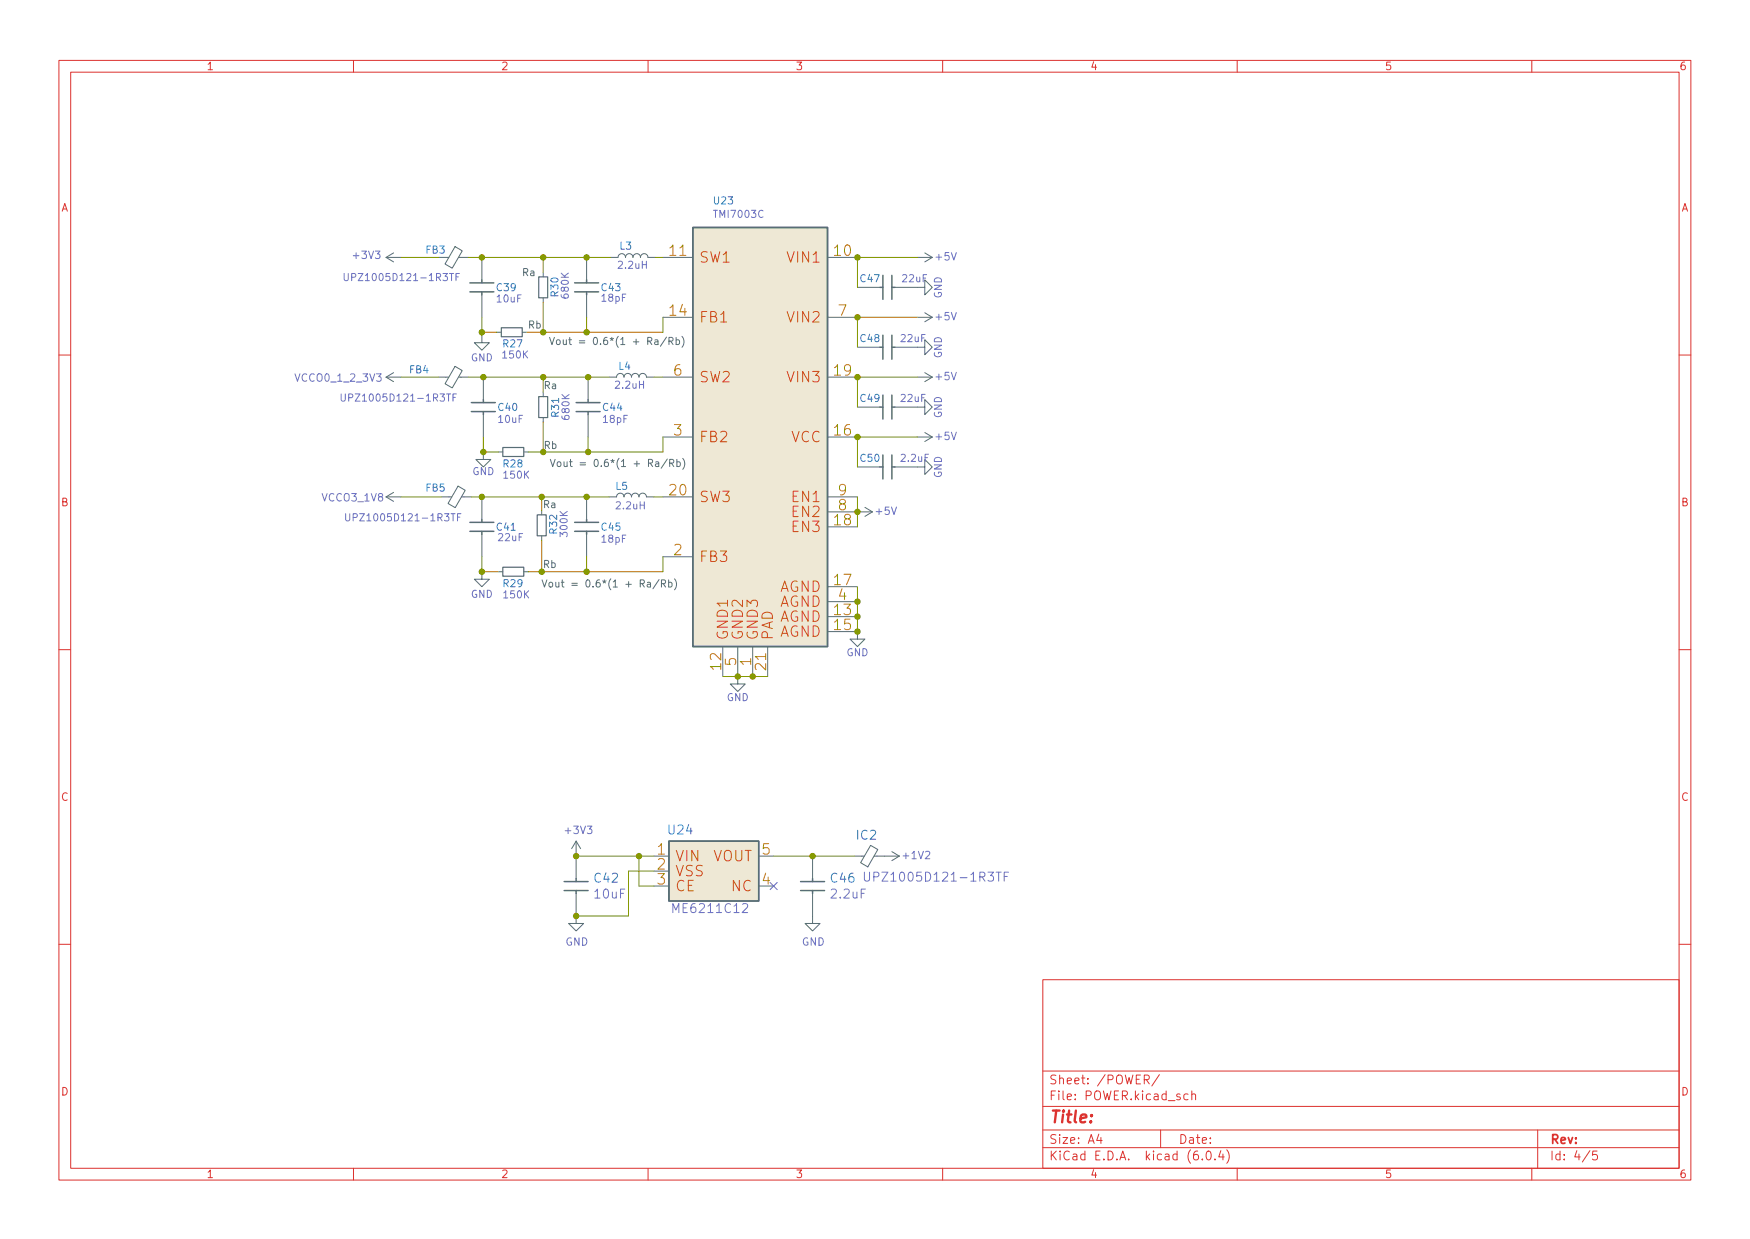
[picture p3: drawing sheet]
<svg xmlns="http://www.w3.org/2000/svg" width="297mm" height="210mm" viewBox="0 0 297 210" stroke-linecap="round" stroke-linejoin="round" font-family="sans-serif">
<g fill="none" stroke="#dc322f" stroke-width=".17">
<path d="M10 10.2h277v190.1h-277zM12 12.2h273v186.1h-273zM60 10.2v2M110 10.2v2M160 10.2v2M210 10.2v2M260 10.2v2M10 60.2h2M285 60.2h2M10 110.2h2M285 110.2h2M10 160.2h2"/>
<path d="M177 166.3h108v32h-108zM285 160.2h2M60 198.3v2M110 198.3v2M160 198.3v2M177 194.8h108M177 191.8h108M177 187.8h108M177 181.8h108M186.5 192.5l-.4 1h1M186.9 193v1M194.2 183.2l.7-.1 .2-.2-.1-.3-.2-.2h-.6v1.5"/>
<path d="M194.6 183.2l.5 .7M196.8 182.4l-1.3 1.9M197 191.8v3M201.6 185.7l-.4-.1-.3 .3v.4l.2 .3h.5M202.3 185.8l.2-.2 .4 .1v.9M202.3 185.1v1.5M204.1 196.7v.1M204.9 195.4l.2-.1a.81 .81 0 0 1 .3 1.4l-.2 .1a.81 .81 0 0 1-.3-1.3zM206.2 196.7v.1M207.2 195.3l-.3 1h.9M207.6 195.8v1M208.2 195.1a1.72 1.72 0 0 1 0 2.3"/>
<path d="M210 198.3v2M260 198.3v2M261 191.8v6.5M269.9 195.3l-1.3 1.9M271.1 195.3h-.7l-.1 .7 .2-.1 .5 .1 .2 .2-.1 .5-.2 .1h-.4l-.2-.1"/>
</g>
<path d="M85.1 55.6h3.5v1.5h-3.5zM91.4 47h1.6v3.5h-1.6zM85.3 75.9h3.6v1.6h-3.6zM91.4 67.3h1.6v3.6h-1.6zM85.3 96.3h3.6v1.5h-3.6zM91.2 87.4h1.5v3.5h-1.5z" fill="none" stroke="#586e75" stroke-width=".2"/>
<g fill="none" stroke="#586e75" stroke-width=".17">
<path d="M65.5 43.7h2.6M65.5 43.7l1.3 .7M66.8 42.9l-1.3 .8M74.4 43.7h1.8M77.2 41.9l1.3 .7-1.7 2.9-1.3-.7zM77.9 43.7h1.6M81.8 56.9v1.3h1.3l-1.3 1.2-1.3-1.2h1.3M81.8 43.7v3.8M81.8 50v3.8M84.3 56.4h.8M88.6 56.4h.8M92.2 46.2v.8"/>
<path d="M92.2 50.5v.8M99.6 43.7v3.8M99.6 50v3.8M103.6 43.7h1.3a.64 .64 0 0 1 .6-.7 .64 .64 0 0 1 .7 .7 .64 .64 0 0 1 .6-.7 .64 .64 0 0 1 .6 .7 .64 .64 0 0 1 .7-.7 .64 .64 0 0 1 .6 .7 .64 .64 0 0 1 .6-.7 .64 .64 0 0 1 .7 .7h1.3M111.2 57.7h.4l.1 .8M111.7 58h-.4l-.2 .2 .2 .3 .4-.1M112.5 43.7h5.1M112.5 53.8h5.1M113.1 57.2l-1 1.6M113.5 57.9l.6-.1 .1-.1v-.3l-.7-.1v1.2M113.8 57.9l.4 .6M114.8 57.7h.3l.2 .2-.1 .5h-.4"/>
<path d="M114.8 57.3v1.2M115.8 57.1a1.4 1.4 0 0 1 0 1.8M140.5 43.7h5M140.5 53.8h5M145.5 58.9h3.9M145.5 48.8h3.9M151.9 58.9h5.1v-1.2l1.2 1.2-1.2 1.3v-1.3M151.9 48.8h5.1v-1.3l1.2 1.3-1.2 1.2v-1.2M155.7 43.7h2.5M155.7 53.8h2.5M157 53.1l1.2 .7M157 42.9l1.2 .8"/>
<path d="M158.2 53.8l-1.2 .8M158.2 43.7l-1.2 .7M65.5 64h2.6M65.5 64l1.3 .8M66.8 63.2l-1.3 .8M74.4 64h1.8M77.2 62.2l1.3 .7-1.7 2.9-1.3-.7zM77.9 64h1.6M82 76.7v1.3h1.3l-1.3 1.2-1.2-1.2h1.2M82 64v3.8M82 70.4v3.8M84.6 76.7h.7"/>
<path d="M88.9 76.7h.8M92.2 66.5v.8M92.2 70.9v.7M99.8 64v3.8M99.8 70.4v3.8M103.4 64h1.2a.64 .64 0 0 1 .7-.6 .64 .64 0 0 1 .6 .6 .64 .64 0 0 1 .7-.6 .64 .64 0 0 1 .6 .6 .64 .64 0 0 1 .6-.6 .64 .64 0 0 1 .7 .6 .64 .64 0 0 1 .6-.6 .64 .64 0 0 1 .6 .6h1.3M111.3 78.4h.5v.8M111.8 78.7h-.4l-.2 .2 .2 .3 .4-.1M112.5 64h5.1M112.5 74.2h5.1M113.3 77.9l-1.1 1.6M113.7 78.6l.6-.1 .1-.1-.1-.3-.6-.1v1.2"/>
<path d="M114 78.6l.4 .6M114.9 78.4h.3l.3 .2-.1 .5h-.5M114.9 78v1.2M115.9 77.8a1.4 1.4 0 0 1 0 1.8M140.5 64h5M140.5 74.2h5M145.5 69.1h3.9M145.5 79.2h3.9M151.9 69.1h5.1v-1.3l1.2 1.3-1.2 1.3v-1.3M151.9 79.2h5.1v-1.2l1.2 1.2-1.2 1.3v-1.3M155.7 64h2.5M155.7 74.2h2.5"/>
<path d="M157 63.2l1.2 .8M157 73.4l1.2 .8M158.2 64l-1.2 .8M158.2 74.2l-1.2 .7M65.5 84.3h2.6M65.5 84.3l1.3 .8M66.8 83.6l-1.3 .7M74.9 84.3h1.8M77.7 82.5l1.3 .7-1.7 3-1.3-.8zM78.4 84.3h1.6M81.8 97v1.3h1.3l-1.3 1.3-1.3-1.3h1.3M81.8 84.3v3.8"/>
<path d="M81.8 90.7v3.8M84.6 97h.7M88.9 97h.8M91.9 86.6v.8M91.9 90.9v.8M99.6 84.3v3.8M99.6 90.7v3.8M103.4 84.3h1.2a.64 .64 0 0 1 .7-.6 .64 .64 0 0 1 .6 .6 .64 .64 0 0 1 .7-.6 .64 .64 0 0 1 .6 .6 .64 .64 0 0 1 .6-.6 .64 .64 0 0 1 .7 .6 .64 .64 0 0 1 .6-.6 .64 .64 0 0 1 .6 .6h1.3M109.9 98.9h.5v.7M110.4 99.1l-.4 .1-.2 .1 .2 .3h.4M111.9 98.3l-1.1 1.6M112.3 99h.6l.1-.2-.1-.3-.6-.1v1.2"/>
<path d="M112.5 94.5h5.1M112.5 84.3h5.1M112.6 99l.4 .6M113.5 98.9l.3-.1 .3 .2-.1 .6h-.5M113.5 98.4v1.2M114.5 98.2a1.4 1.4 0 0 1 0 1.9M140.5 99.6h5M140.5 89.4h5M140.5 84.3h5M140.5 86.9h7.6M146.8 86.1l1.3 .8M148.1 86.9l-1.3 .7"/>
<path d="M122.7 109.7v5.1M125.2 109.7v6.4h1.3l-1.3 1.2-1.2-1.2h1.2M127.8 109.7v5.1M130.3 109.7v5.1M140.5 107.2h5v1.3h1.3l-1.3 1.2-1.2-1.2h1.2M140.5 104.6h5M140.5 102.1h5M97.8 151.6v5.1h1.3l-1.3 1.3-1.3-1.3h1.3M97.8 142.7v6.4M97.8 142.7l-.8 1.3M97.8 142.7l.8 1.3M137.9 151.6v5.1h1.3l-1.3 1.3-1.2-1.3h1.2"/>
<path d="M137.9 145.3v3.8M145 145.3h1.7M147.8 143.5l1.2 .7-1.7 2.9-1.2-.7zM148.4 145.3h4.3M151.4 144.5l1.3 .8M152.7 145.3l-1.3 .7"/>
</g>
<g fill="none" stroke="#6c71c4" stroke-width=".17">
<path d="M58.4 46.4v1l.2 .2h.3l.2-.2v-1M77.4 47h.4M78 46.4h-.6v1.2M57.9 66.9v.9l.2 .3h.3l.2-.3v-.9M76.9 67.4h.4M77.5 66.9h-.6v1.2M58.7 87.2v1l.2 .2h.2l.3-.2v-1M77.7 87.8h.4M78.2 87.2h-.5v1.2M130.7 149.8l1.2 1.2M131.9 149.8l-1.2 1.2M146.7 148v1.2l.3 .3h.4l.2-.3v-1.2"/>
<path d="M170.5 148.7h.5M171.2 148h-.7v1.5"/>
</g>
<g fill="none" stroke="#586e75" stroke-width=".25">
<path d="M117.6 38.6h22.9v71.1h-22.9zM79.8 49.5h4M79.8 48h4M81.8 47.5v.5M81.8 49.5v.5M97.5 49.5h4.1M97.5 48h4.1M99.6 47.5v.5M99.6 49.5v.5M149.4 58.9h.5M149.4 48.8h.5M149.9 46.7v4.1"/>
<path d="M149.9 56.9v4.1M151.4 46.7v4.1M151.4 56.9v4.1M151.4 58.9h.5M151.4 48.8h.5M80 69.8h4.1M80 68.3h4.1M82 67.8v.5M82 69.8v.6M97.8 69.8h4.1M97.8 68.3h4.1M99.8 67.8v.5"/>
<path d="M99.8 69.8v.6M149.4 69.1h.5M149.4 79.2h.5M149.9 67.1v4M149.9 77.2v4.1M151.4 67.1v4M151.4 77.2v4.1M151.4 69.1h.5M151.4 79.2h.5M79.8 90.2h4M79.8 88.6h4M81.8 88.1v.5"/>
<path d="M81.8 90.2v.5M97.5 90.2h4.1M97.5 88.6h4.1M99.6 88.1v.5M99.6 90.2v.5M95.8 149.6h4M95.8 151.1h4M97.8 149.1v.5M97.8 151.1v.5M113.5 142.7h15.3v10.2h-15.3zM135.9 149.6h4.1M135.9 151.1h4.1"/>
<path d="M137.9 149.1v.5M137.9 151.1v.5"/>
</g>
<g fill="#eee8d5" stroke="#eee8d5" stroke-width=".17">
<path d="M117.6 38.6h22.9v71.1h-22.9z"/>
<path d="M113.5 142.7h15.3v10.2h-15.3z"/>
</g>
<g fill="none" stroke="#859900" stroke-width=".17">
<path d="M68.1 43.7h6.3M79.5 43.7h24.1M81.8 53.8v3.1M81.8 56.4h2.5M92.2 43.7v2.5M92.2 51.3v5.1M99.6 53.8v2.6M111.3 43.7h1.2M112.5 53.8v2.6h-23.1M155.7 43.7h-10.2v5.1M155.7 53.8h-10.2v5.1M68.1 64h6.3"/>
<path d="M79.5 64h23.9M82 74.2v2.5h2.6M92.2 64v2.5M92.2 71.6v5.1M99.8 74.2v2.5M111 64h1.5M112.5 74.2v2.5h-22.8M155.7 64h-10.2v5.1M155.7 74.2h-10.2v5M68.1 84.3h6.8M80 84.3h23.4M81.8 94.5v2.5h2.8"/>
<path d="M91.9 84.3v2.3M91.9 91.7v5.3M99.6 94.5v2.5M111 84.3h1.5M112.5 94.5v2.5h-22.8M145.5 84.3v5.1M145.5 99.6v7.6M122.7 114.8h7.6M97.8 145.3h13.2M108.5 145.3v5.1h2.5M111 147.8h-4.3v7.6h-8.9M131.3 145.3h13.7"/>
</g>
<g fill="#859900" stroke="#859900" stroke-width=".17">
<circle cx="145.5" cy="64" r=".46"/>
<circle cx="145.5" cy="86.9" r=".46"/>
<circle cx="99.6" cy="97" r=".46"/>
<circle cx="81.8" cy="84.3" r=".46"/>
<circle cx="81.8" cy="97" r=".46"/>
<circle cx="99.6" cy="84.3" r=".46"/>
<circle cx="99.8" cy="76.7" r=".46"/>
<circle cx="82" cy="64" r=".46"/>
<circle cx="81.8" cy="56.4" r=".46"/>
<circle cx="92.2" cy="43.7" r=".46"/>
<circle cx="81.8" cy="43.7" r=".46"/>
<circle cx="99.6" cy="56.4" r=".46"/>
<circle cx="99.8" cy="64" r=".46"/>
<circle cx="145.5" cy="43.7" r=".46"/>
<circle cx="92.2" cy="76.7" r=".46"/>
<circle cx="145.5" cy="53.8" r=".46"/>
<circle cx="145.5" cy="74.2" r=".46"/>
<circle cx="99.6" cy="43.7" r=".46"/>
<circle cx="91.9" cy="97" r=".46"/>
<circle cx="127.8" cy="114.8" r=".46"/>
<circle cx="108.5" cy="145.3" r=".46"/>
<circle cx="137.9" cy="145.3" r=".46"/>
<circle cx="145.5" cy="104.6" r=".46"/>
<circle cx="145.5" cy="107.2" r=".46"/>
<circle cx="145.5" cy="102.1" r=".46"/>
<circle cx="97.8" cy="155.4" r=".46"/>
<circle cx="125.2" cy="114.8" r=".46"/>
<circle cx="97.8" cy="145.3" r=".46"/>
<circle cx="91.9" cy="84.3" r=".46"/>
<circle cx="92.2" cy="56.4" r=".46"/>
<circle cx="92.2" cy="64" r=".46"/>
<circle cx="82" cy="76.7" r=".46"/>
</g>
<text font-size="2.8" fill="#dc322f" x="178" y="190.6">Title:</text>
<g font-size="2.5" fill="#b58900">
<text x="113.7" y="43.4">11</text>
<text x="141.6" y="43.4">10</text>
<text x="113.7" y="53.6">14</text>
<text x="142.3" y="53.6">7</text>
<text x="114.4" y="63.7">6</text>
<text x="141.6" y="63.7">19</text>
<text x="114.4" y="73.9">3</text>
<text x="141.6" y="73.9">16</text>
<text x="113.7" y="84.1">20</text>
<text x="141.6" y="89.1">18</text>
<text x="142.3" y="86.6">8</text>
<text x="142.3" y="84.1">9</text>
<text x="114.4" y="94.2">2</text>
<text x="141.6" y="99.3">17</text>
<text x="142.3" y="101.8">4</text>
<text x="141.6" y="104.4">13</text>
<text x="141.6" y="106.9">15</text>
<text x="122.4" y="113.6" transform="rotate(-90 122.4 113.6)">12</text>
<text x="125" y="113" transform="rotate(-90 125 113)">5</text>
<text x="127.5" y="113" transform="rotate(-90 127.5 113)">1</text>
<text x="130" y="113.6" transform="rotate(-90 130 113.6)">21</text>
<text x="111.6" y="145">1</text>
<text x="111.6" y="147.6">2</text>
<text x="129.4" y="145">5</text>
<text x="111.6" y="150.1">3</text>
<text x="129.4" y="150.1">4</text>
</g>
<g font-size="2.5" fill="#cb4b16">
<text x="118.6" y="44.6">SW1</text>
<text x="133.9" y="44.6">VIN1</text>
<text x="118.6" y="54.7">FB1</text>
<text x="133.9" y="54.7">VIN2</text>
<text x="118.6" y="64.9">SW2</text>
<text x="133.9" y="64.9">VIN3</text>
<text x="118.6" y="75.1">FB2</text>
<text x="134.2" y="75.1">VCC</text>
<text x="118.6" y="85.2">SW3</text>
<text x="134.6" y="87.8">EN2</text>
<text x="134.6" y="85.2">EN1</text>
<text x="118.6" y="95.4">FB3</text>
<text x="134.6" y="90.3">EN3</text>
<text x="132.2" y="100.5">AGND</text>
<text x="132.2" y="105.5">AGND</text>
<text x="132.2" y="103">AGND</text>
<text x="123.6" y="108.7" transform="rotate(-90 123.6 108.7)">GND1</text>
<text x="126.1" y="108.7" transform="rotate(-90 126.1 108.7)">GND2</text>
<text x="128.7" y="108.7" transform="rotate(-90 128.7 108.7)">GND3</text>
<text x="131.2" y="108.7" transform="rotate(-90 131.2 108.7)">PAD</text>
<text x="132.2" y="108.1">AGND</text>
<text x="114.6" y="146.2">VIN</text>
<text x="114.6" y="148.7">VSS</text>
<text x="120.9" y="146.2">VOUT</text>
<text x="114.6" y="151.3">CE</text>
<text x="124.2" y="151.3">NC</text>
</g>
<g font-size="2.1" fill="#268bd2">
<text x="113.5" y="141.6">U24</text>
<text x="145.4" y="142.5">IC2</text>
<text x="100.9" y="149.8">C42</text>
<text x="141.1" y="149.8">C46</text>
</g>
<g font-size="2.1" fill="#6c71c4">
<text x="148.3" y="149.6">UPZ1005D121-1R3TF</text>
<text x="101" y="152.5">10uF</text>
<text x="114.6" y="154.9">ME6211C12</text>
<text x="141.2" y="152.5">2.2uF</text>
</g>
<g font-size="2.1" fill="#dc322f">
<text x="178" y="184">Sheet: /POWER/</text>
<text x="178" y="186.7">File: POWER.kicad_sch</text>
<text x="178" y="196.9">KiCad E.D.A. kicad (6.0.4)</text>
<text x="178" y="194.1">Size: A4</text>
<text x="200" y="194.1">Date:</text>
<text x="263" y="194.1">Rev:</text>
<text x="263" y="196.9">Id: 4/5</text>
</g>
<g font-size="1.8" fill="#dc322f">
<text x="35" y="11.9">1</text>
<text x="85" y="11.9">2</text>
<text x="135" y="11.9">3</text>
<text x="185" y="11.9">4</text>
<text x="235" y="11.9">5</text>
<text x="285" y="11.9">6</text>
<text x="10.3" y="35.9">A</text>
<text x="285.3" y="35.9">A</text>
<text x="10.3" y="85.9">B</text>
<text x="285.3" y="85.9">B</text>
<text x="10.3" y="135.9">C</text>
<text x="285.3" y="135.9">C</text>
<text x="10.3" y="185.9">D</text>
<text x="285.3" y="185.9">D</text>
<text x="35" y="199.9">1</text>
<text x="85" y="199.9">2</text>
<text x="135" y="199.9">3</text>
<text x="185" y="199.9">4</text>
<text x="235" y="199.9">5</text>
<text x="285" y="199.9">6</text>
</g>
<g font-size="1.8" fill="#6c71c4">
<text x="60.1" y="43.9">+3V3</text>
<text x="158.9" y="44.2">+5V</text>
<text x="158.9" y="54.4">+5V</text>
<text x="50.4" y="64.8">VCCO0_1_2_3V3</text>
<text x="158.9" y="64.5">+5V</text>
<text x="158.9" y="74.7">+5V</text>
<text x="54.8" y="85.1">VCCO3_1V8</text>
<text x="148.8" y="87.4">+5V</text>
<text x="96.1" y="141.5">+3V3</text>
<text x="153.4" y="145.8">+1V2</text>
<text x="96" y="160.5">GND</text>
<text x="136.1" y="160.5">GND</text>
</g>
<g font-size="1.7" fill="#268bd2">
<text x="121.2" y="34.7">U23</text>
<text x="72.3" y="43">FB3</text>
<text x="105.2" y="42.4">L3</text>
<text x="146.1" y="47.9">C47</text>
<text x="84.4" y="49.4">C39</text>
<text x="94.8" y="50.3" transform="rotate(-90 94.8 50.3)">R30</text>
<text x="102.1" y="49.4">C43</text>
<text x="85.4" y="58.9">R27</text>
<text x="146.1" y="58">C48</text>
<text x="69.5" y="63.3">FB4</text>
<text x="105" y="62.7">L4</text>
<text x="84.6" y="69.7">C40</text>
<text x="94.9" y="70.7" transform="rotate(-90 94.9 70.7)">R31</text>
<text x="102.4" y="69.7">C44</text>
<text x="146.1" y="68.2">C49</text>
<text x="72.3" y="83.4">FB5</text>
<text x="85.5" y="79.3">R28</text>
<text x="104.5" y="83.1">L5</text>
<text x="146.1" y="78.4">C50</text>
<text x="84.4" y="90">C41</text>
<text x="94.6" y="90.5" transform="rotate(-90 94.6 90.5)">R32</text>
<text x="102.1" y="90">C45</text>
<text x="85.5" y="99.6">R29</text>
</g>
<g font-size="1.7" fill="#6c71c4">
<text x="121.4" y="37">TMI7003C</text>
<text x="59.6" y="47.7">UPZ1005D121-1R3TF</text>
<text x="105.1" y="45.6">2.2uH</text>
<text x="153.2" y="47.9">22uF</text>
<text x="84.4" y="51.3">10uF</text>
<text x="96.5" y="50.5" transform="rotate(-90 96.5 50.5)">680K</text>
<text x="102.2" y="51.2">18pF</text>
<text x="159.9" y="50.6" transform="rotate(-90 159.9 50.6)">GND</text>
<text x="153" y="58">22uF</text>
<text x="79.9" y="61.3">GND</text>
<text x="85.4" y="60.8">150K</text>
<text x="104.6" y="65.9">2.2uH</text>
<text x="159.9" y="60.8" transform="rotate(-90 159.9 60.8)">GND</text>
<text x="59.1" y="68.1">UPZ1005D121-1R3TF</text>
<text x="84.7" y="71.8">10uF</text>
<text x="96.7" y="71.1" transform="rotate(-90 96.7 71.1)">680K</text>
<text x="102.4" y="71.8">18pF</text>
<text x="153" y="68.2">22uF</text>
<text x="159.9" y="71" transform="rotate(-90 159.9 71)">GND</text>
<text x="80.2" y="80.6">GND</text>
<text x="85.6" y="81.2">150K</text>
<text x="153" y="78.4">2.2uF</text>
<text x="159.9" y="81.1" transform="rotate(-90 159.9 81.1)">GND</text>
<text x="59.9" y="88.5">UPZ1005D121-1R3TF</text>
<text x="104.7" y="86.4">2.2uH</text>
<text x="84.7" y="91.8">22uF</text>
<text x="96.3" y="90.9" transform="rotate(-90 96.3 90.9)">300K</text>
<text x="102.2" y="92.1">18pF</text>
<text x="79.9" y="101.4">GND</text>
<text x="85.6" y="101.5">150K</text>
<text x="143.7" y="111.3">GND</text>
<text x="123.3" y="119">GND</text>
</g>
<g font-size="1.7" fill="#586e75">
<text x="88.5" y="46.8">Ra</text>
<text x="89.5" y="55.7">Rb</text>
<text x="93.1" y="58.5">Vout = 0.6*(1 + Ra/Rb)</text>
<text x="92.2" y="66">Ra</text>
<text x="92.2" y="76.2">Rb</text>
<text x="93.2" y="79.2">Vout = 0.6*(1 + Ra/Rb)</text>
<text x="92.1" y="86.2">Ra</text>
<text x="91.8" y="99.7">Vout = 0.6*(1 + Ra/Rb)</text>
<text x="92.1" y="96.4">Rb</text>
</g>
</svg>
